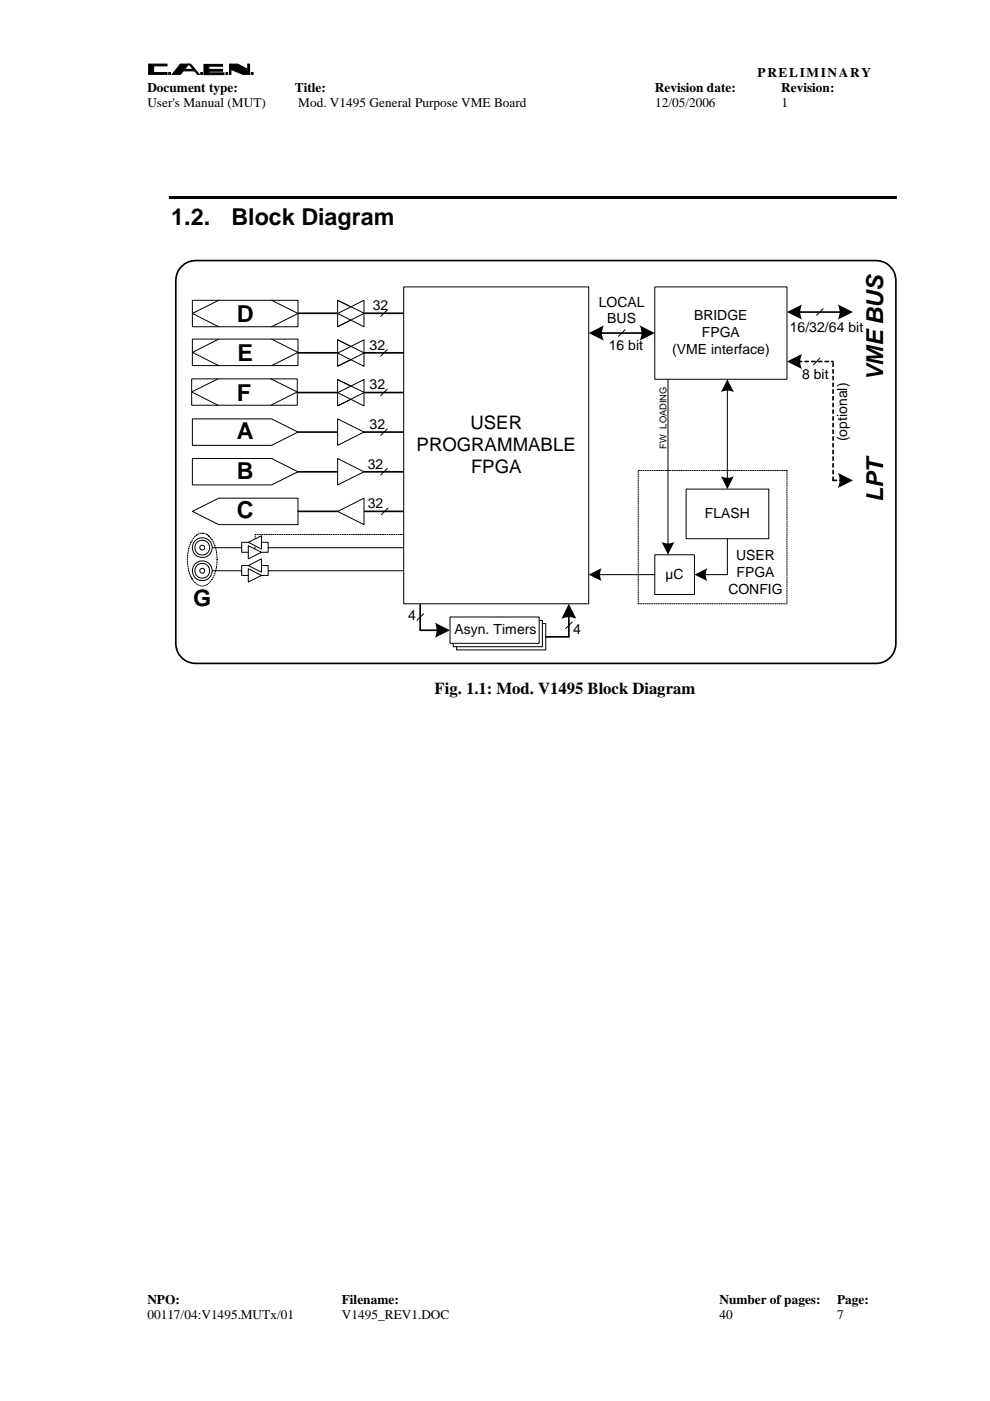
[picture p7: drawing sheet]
<svg xmlns="http://www.w3.org/2000/svg" width="210mm" height="297mm" viewBox="0 0 210 297" stroke-linecap="round" stroke-linejoin="round" font-family="sans-serif">
<g fill="#000" stroke="#000" stroke-width=".21">
<path d="M31.5 13.6h3.9v.4h-2.8v1.4h2.8v.4h-3.9z" fill-rule="evenodd"/>
<path d="M35.8 15.4h.4v.4h-.4z" fill-rule="evenodd"/>
<path d="M38.2 13.6h2.2l1.8 2.2h-.3l-1.9-2.2-1.8 2.2h-1.7z" fill-rule="evenodd"/>
<path d="M38.3 14.7h2.8v.3h-2.8z" fill-rule="evenodd"/>
<path d="M42.6 15.4h.3v.4h-.3z" fill-rule="evenodd"/>
<path d="M43.2 13.7h4v.3h-2.9v.7h2.9v.4h-2.9v.4h3.2v.3h-4.3z" fill-rule="evenodd"/>
<path d="M47.9 15.4h.4v.4h-.4z" fill-rule="evenodd"/>
<path d="M48.7 13.6h1.7l2.1 1.1v-1.1h.4v2.2h-1.4l-2.5-1.1v1.1h-.3z" fill-rule="evenodd"/>
<path d="M53.3 15.4h.4v.4h-.4z" fill-rule="evenodd"/>
</g>
<path d="M35.8 41.6h154.3v.6h-154.3z" fill="#000"/>
<path d="M38.5 56.5l1.3-.9 1.7-.4h144.2a4.2 4.2 0 0 1 4.2 4.3v77a4.2 4.2 0 0 1-4.2 4.2h-144.2a4.2 4.2 0 0 1-4.2-4.2v-77a4.3 4.3 0 0 1 1.2-3z" fill-rule="evenodd" fill="#fff" stroke="#000" stroke-width=".36"/>
<g fill="#fff" stroke="#000" stroke-width=".21">
<path d="M96.8 132.2h18.9v5.6h-18.9z" fill-rule="evenodd"/>
<path d="M96.1 131.5h18.9v5.6h-18.9z" fill-rule="evenodd"/>
<path d="M95.4 130.8h18.9v5.6h-18.9z" fill-rule="evenodd"/>
</g>
<g fill="none" stroke="#000" stroke-width=".21">
<path d="M54.1 115v.3M54.1 115.5v.2M54.1 116v.2M54.1 116.4v.1M54.1 113.3h.2M54.1 113.3h.1M54.1 113.6v.2M54.1 114.1v.2M54.1 114.5v.3M54.5 113.3h.3M55 113.3h.2M55.5 113.3h.2"/>
<path d="M56 113.3h.2M56.4 113.3h.3M56.9 113.3h.2M57.4 113.3h.2M57.8 113.3h.3M58.3 113.3h.3M58.8 113.3h.2M59.3 113.3h.2M59.8 113.3h.2M60.2 113.3h.3M60.7 113.3h.2M61.2 113.3h.2"/>
<path d="M61.7 113.3h.2M62.1 113.3h.3M62.6 113.3h.2M63.1 113.3h.2M63.5 113.3h.3M64 113.3h.3M64.5 113.3h.2M65 113.3h.2M65.4 113.3h.3M65.9 113.3h.2M66.4 113.3h.2M66.9 113.3h.2"/>
<path d="M67.4 113.3h.2M67.8 113.3h.3M68.3 113.3h.2M68.8 113.3h.2M69.2 113.3h.3M69.7 113.3h.3M70.2 113.3h.2M70.7 113.3h.2M71.1 113.3h.3M71.6 113.3h.2M72.1 113.3h.2M72.6 113.3h.2"/>
<path d="M73 113.3h.3M73.5 113.3h.2M74 113.3h.2M74.5 113.3h.2M74.9 113.3h.3M75.4 113.3h.2M75.9 113.3h.2M76.3 113.3h.3M76.8 113.3h.3M77.3 113.3h.2M77.8 113.3h.2M78.3 113.3h.2"/>
<path d="M78.7 113.3h.3M79.2 113.3h.2M79.7 113.3h.2M80.2 113.3h.2M80.6 113.3h.3M81.1 113.3h.2M81.6 113.3h.2M82 113.3h.3M82.5 113.3h.3M83 113.3h.2M83.5 113.3h.2M83.9 113.3h.3"/>
<path d="M84.4 113.3h.2M84.9 113.3h.2M85.4 113.3h.2"/>
</g>
<g fill="#fff" stroke="#000" stroke-width=".21">
<path d="M40.8 88.8h16.8l5.6 2.8-5.6 2.8h-16.8z" fill-rule="evenodd"/>
<path d="M40.8 97.2h16.8l5.6 2.8-5.6 2.8h-16.8z" fill-rule="evenodd"/>
<path d="M40.8 108.4l5.6-2.8h16.8v5.6h-16.8z" fill-rule="evenodd"/>
</g>
<path d="M63.2 91.6h8.4" fill="none" stroke="#000" stroke-width=".36"/>
<g fill="#fff" stroke="#000" stroke-width=".21">
<path d="M71.6 88.8l5.6 2.8-5.6 2.8z" fill-rule="evenodd"/>
<path d="M71.6 97.2l5.6 2.8-5.6 2.8z" fill-rule="evenodd"/>
<path d="M71.6 108.4l5.6-2.8v5.6z" fill-rule="evenodd"/>
</g>
<path d="M77.2 91.6h8.4M63.2 100h8.4M63.2 108.4h8.4M77.2 100h8.4M77.4 108.4h8.4" fill="none" stroke="#000" stroke-width=".36"/>
<path d="M82.1 90.9l-1.4 1.4M82.1 99.3l-1.4 1.4M82.3 107.7l-1.4 1.4" fill="none" stroke="#000" stroke-width=".21"/>
<g fill="#fff" stroke="#000" stroke-width=".21">
<path d="M52.6 115l2.8-1.4v2.8z" fill-rule="evenodd"/>
<path d="M52.6 115.7l2.8 1.4-2.8 1.4z" fill-rule="evenodd"/>
</g>
<path d="M42.9 116.1h8.3M52.6 115h-1.4v2.1h1.4M55.4 115h1.5v2.1h-1.5M56.9 116.1h28.6" fill="none" stroke="#000" stroke-width=".21"/>
<g fill="#fff" stroke="#000" stroke-width=".21">
<path d="M52.6 119.9l2.8-1.4v2.8z" fill-rule="evenodd"/>
<path d="M52.6 120.6l2.8 1.4-2.8 1.4z" fill-rule="evenodd"/>
<circle cx="42.9" cy="116.1" r="2.1"/>
<circle cx="42.9" cy="116.1" r="1.57"/>
<circle cx="42.9" cy="116.1" r=".53"/>
</g>
<path d="M52.6 119.9h-1.4v2.1h1.4M55.4 119.9h1.5v2.1h-1.5M42.9 121h8.3M56.9 121h28.6" fill="none" stroke="#000" stroke-width=".21"/>
<g fill="#fff" stroke="#000" stroke-width=".21">
<circle cx="42.9" cy="121" r="2.1"/>
<circle cx="42.9" cy="121" r="1.57"/>
<circle cx="42.9" cy="121" r=".53"/>
</g>
<path d="M77.2 74.8h8.4M77.2 66.4h8.4M77.2 83.2h8.4" fill="none" stroke="#000" stroke-width=".36"/>
<path d="M82.1 74.1l-1.4 1.4M82.1 65.7l-1.4 1.4M82.1 82.5l-1.4 1.4" fill="none" stroke="#000" stroke-width=".21"/>
<path d="M85.6 60.8h39.2v67.2h-39.2z" fill-rule="evenodd" fill="#fff" stroke="#000" stroke-width=".21"/>
<path d="M89.1 128.2v5.4h3.9M120.6 130.4v4.6h-4.9" fill="none" stroke="#000" stroke-width=".36"/>
<g fill="#000">
<path d="M92.2 132l3.2 1.6-3.2 1.6a3.6 3.6 0 0 0 0-3.2z" fill-rule="evenodd"/>
<path d="M120.6 128l1.6 3.2a3.4 3.4 0 0 0-3.2 0z" fill-rule="evenodd"/>
</g>
<path d="M89.8 130.1l-1.4 1.4M121.3 131.9l-1.4 1.4" fill="none" stroke="#000" stroke-width=".21"/>
<path d="M138.8 60.8h28.1v19.6h-28.1z" fill-rule="evenodd" fill="#fff" stroke="#000" stroke-width=".21"/>
<path d="M127.3 70.6h9.1M169.2 66.2h9.2" fill="none" stroke="#000" stroke-width=".36"/>
<g fill="#000">
<path d="M124.8 70.6l3.2-1.6a3.5 3.5 0 0 0 0 3.2z" fill-rule="evenodd"/>
<path d="M135.6 69l3.2 1.6-3.2 1.6a3.6 3.6 0 0 0 0-3.2z" fill-rule="evenodd"/>
<path d="M166.9 66.2l3.2-1.6a3.5 3.5 0 0 0 0 3.2z" fill-rule="evenodd"/>
<path d="M177.7 64.6l3.1 1.6-3.1 1.6a3.6 3.6 0 0 0 0-3.2z" fill-rule="evenodd"/>
</g>
<path d="M132.5 69.9l-1.4 1.4M174.5 65.4l-1.4 1.4" fill="none" stroke="#000" stroke-width=".21"/>
<g fill="#fff" stroke="#000" stroke-width=".21">
<path d="M145.5 103.7h17.5v10.5h-17.5z" fill-rule="evenodd"/>
<path d="M138.8 117.6h8.4v8.4h-8.4z" fill-rule="evenodd"/>
</g>
<g fill="none" stroke="#000" stroke-width=".21">
<path d="M173.8 75.9l-1.3 1.5M135.3 99.9v.3M135.4 99.8h.2M135.8 99.8h.3M136.3 99.8h.3M136.8 99.8h.2M137.3 99.8h.2M137.8 99.8h.2M138.2 99.8h.3M138.7 99.8h.2M139.2 99.8h.2M139.6 99.8h.3"/>
<path d="M140.1 99.8h.3M140.6 99.8h.2M141.1 99.8h.2M141.5 99.8h.3M141.6 80.4v35.1M142 99.8h.2M142.5 99.8h.2M143 99.8h.2M143.4 99.8h.3M143.9 99.8h.2M144.4 99.8h.2M144.9 99.8h.2"/>
<path d="M145.3 99.8h.3M145.8 99.8h.2M146.3 99.8h.2M146.7 99.8h.3M147.2 99.8h.3M147.7 99.8h.2M148.2 99.8h.2M148.7 99.8h.2M149.1 99.8h.3M149.6 99.8h.2M150.1 99.8h.2M150.6 99.8h.2"/>
<path d="M151 99.8h.3M151.5 99.8h.2M152 99.8h.2M152.4 99.8h.3M152.9 99.8h.3M153.4 99.8h.2M153.9 99.8h.2M154.2 82.5v19.2M154.3 99.8h.3M154.8 99.8h.2M155.3 99.8h.2M155.8 99.8h.2"/>
<path d="M156.2 99.8h.3M156.7 99.8h.3M157.2 99.8h.2M157.7 99.8h.2M158.1 99.8h.3M158.6 99.8h.3M159.1 99.8h.2M159.6 99.8h.2M160 99.8h.3M160.5 99.8h.2M161 99.8h.2M161.5 99.8h.2"/>
<path d="M161.9 99.8h.3M162.4 99.8h.2M162.9 99.8h.2M163.4 99.8h.2M163.8 99.8h.3M164.3 99.8h.2M164.8 99.8h.2M165.2 99.8h.3M165.7 99.8h.3M166.2 99.8h.2M166.7 99.8h.2M39.7 118.5v.3"/>
<path d="M39.8 118.1v.2M39.8 119v.3M39.8 119.5v.2M39.8 117.6v.2M39.8 120l.1 .2M39.9 117.1l-.1 .2M39.9 116.6v.3M40.1 116.2l-.1 .2M40.2 115.7l-.1 .2M40.4 115.3l-.1 .2M40.6 114.9l-.2 .2M40.8 114.4l-.1 .3"/>
<path d="M41.1 114.1l-.2 .1M41.4 113.7l-.2 .2M41.8 113.4l-.2 .2M42.2 113.2l-.2 .1M42.4 113.1h.3M42.9 113.1h.2M43.4 113.1l.2 .1M43.8 113.3l.2 .1M44.2 113.6l.2 .1M44.6 113.9l.1 .2M44.9 114.3l.1 .2M45.1 114.7l.1 .2"/>
<path d="M45.3 115.1l.1 .3M45.5 115.6l.1 .2M45.6 116.1l.1 .2M45.8 116.5v.3M45.9 117v.2M46 117.5v.2M46 117.9v.3M46 119.1v.2M46 119.5v.3M46 118.4v.4M135.3 100.4v.2M135.3 100.9v.2"/>
<path d="M135.3 101.4v.2M135.3 101.8v.3M135.3 102.3v.2M135.3 102.8v.2M135.3 103.3v.2M135.3 103.7v.3M135.3 104.2v.2M135.3 104.7v.2M135.3 105.2v.2M135.3 105.6v.3M135.3 106.1v.2M135.3 106.6v.2"/>
<path d="M135.3 107v.3M135.3 107.5v.3M135.3 108v.2M135.3 108.5v.2M135.3 108.9v.3M135.3 109.4v.2M135.3 109.9v.2M135.3 110.4v.2M135.3 110.8v.3M135.3 111.3v.2M135.3 111.8v.2M135.3 112.3v.2"/>
<path d="M135.3 112.7v.3M135.3 113.2v.3M135.3 113.7v.2M135.3 114.2v.2M135.3 114.6v.3M135.3 115.1v.2M135.3 115.6v.2M135.3 116.1v.2M135.3 116.5v.3M135.3 117v.2M135.3 117.5v.2M135.3 117.9v.3"/>
<path d="M135.3 118.4v.3M135.3 118.9v.2M135.3 119.4v.2M135.3 119.8v.3M154.2 114.2v7.6h-4.9M166.9 100.1v.2M166.9 100.5v.3M166.9 101v.2M166.9 101.5v.2M166.9 102v.2M166.9 102.4v.3M166.9 102.9v.2"/>
<path d="M166.9 103.4v.2M166.9 103.8v.3M166.9 104.3v.3M166.9 104.8v.2M166.9 105.3v.2M166.9 105.7v.3M166.9 106.2v.2M166.9 106.7v.2M166.9 107.2v.2M166.9 107.6v.3M166.9 108.1v.3M166.9 108.6v.2"/>
<path d="M166.9 109.1v.2M166.9 109.5v.3M166.9 110v.2M166.9 110.5v.2M166.9 111v.2M166.9 111.4v.3M166.9 111.9v.2M166.9 112.4v.2M166.9 112.9v.2M166.9 113.3v.3M166.9 113.8v.2M166.9 114.3v.2"/>
<path d="M166.9 114.7v.3M166.9 115.2v.3M166.9 115.7v.2M166.9 116.2v.2M166.9 116.6v.3M166.9 117.1v.2M166.9 117.6v.2M166.9 118.1v.2M166.9 118.5v.3M166.9 119v.3M166.9 119.5v.2M166.9 120v.2"/>
<path d="M39.9 120.4v.3M40 120.9l.1 .3M40.1 121.4l.1 .2M40.3 121.8l.1 .2M40.4 122.2l.2 .2M40.7 122.7l.1 .2M41 123.1l.1 .2M41.3 123.5l.1 .1M41.6 123.8l.2 .1M42 124l.2 .1M42.4 124.2h.3M43.2 124.2l-.3 .1"/>
<path d="M43.6 124.1l-.2 .1M44 123.9l-.2 .1M44.4 123.5l-.2 .2M44.7 123.2l-.1 .2M45 122.7l-.1 .3M45.2 122.3l-.1 .2M45.4 121.9l-.1 .2M45.6 121.5l-.1 .2M45.7 121v.2M45.8 120.5v.2M45.9 120v.3M126.9 121.8h11.9"/>
<path d="M135.3 127.9l.3 .1M135.3 120.3v.3M135.3 120.8v.2M135.3 121.3v.2M135.3 121.8v.2M135.3 122.2v.2M135.3 122.7v.2M135.3 123.2v.2M135.3 123.6v.3M135.3 124.1v.3M135.3 124.6v.2M135.3 125.1v.2"/>
<path d="M135.3 125.5v.3M135.3 126v.2M135.3 126.5v.2M135.3 127v.2M135.3 127.4v.3M135.8 128h.2M136.3 128h.2M136.7 128h.3M137.2 128h.3M137.7 128h.2M138.2 128h.2M138.6 128h.3"/>
<path d="M139.1 128h.2M139.6 128h.2M140.1 128h.2M140.5 128h.3M141 128h.2M141.5 128h.2M141.9 128h.3M142.4 128h.3M142.9 128h.2M143.4 128h.2M143.8 128h.3M144.3 128h.3"/>
<path d="M144.8 128h.2M145.3 128h.2M145.8 128h.2M146.2 128h.3M146.7 128h.2M147.2 128h.2M147.6 128h.3M148.1 128h.3M148.6 128h.2M149.1 128h.2M149.5 128h.3M150 128h.3"/>
<path d="M150.5 128h.2M151 128h.2M151.4 128h.3M151.9 128h.2M152.4 128h.2M152.9 128h.2M153.3 128h.3M153.8 128h.3M154.3 128h.2M154.7 128h.3M155.2 128h.3M155.7 128h.2"/>
<path d="M156.2 128h.2M156.7 128h.2M157.1 128h.3M157.6 128h.2M158.1 128h.2M158.6 128h.2M159 128h.3M159.5 128h.2M160 128h.2M160.4 128h.3M160.9 128h.3M161.4 128h.2"/>
<path d="M161.9 128h.2M162.3 128h.3M162.8 128h.3M163.3 128h.2M163.8 128h.2M164.3 128h.2M164.7 128h.3M165.2 128h.2M165.7 128h.2M166.1 128h.3M166.6 128h.3M166.9 120.4v.3"/>
<path d="M166.9 120.9v.3M166.9 121.4v.2M166.9 121.9v.2M166.9 122.3v.3M166.9 122.8v.2M166.9 123.3v.2M166.9 123.8v.2M166.9 124.2v.3M166.9 124.7v.2M166.9 125.2v.2M166.9 125.6v.3M166.9 126.1v.3"/>
<path d="M166.9 126.6v.2M166.9 127.1v.2M166.9 127.6v.2"/>
</g>
<g fill="#000">
<path d="M166.9 76.6l3.2-1.6a3.5 3.5 0 0 0 0 3.3z" fill-rule="evenodd"/>
<path d="M154.2 80.4l1.4 2.7-1.4-.3-1.3 .3z" fill-rule="evenodd"/>
<path d="M140.3 114.9l1.3 .3 1.4-.3-1.4 2.7z" fill-rule="evenodd"/>
<path d="M152.9 101l1.3 .3 1.4-.3-1.4 2.7z" fill-rule="evenodd"/>
<path d="M177.7 100.3l3.1 1.6-3.1 1.6 .2-.6a3.5 3.5 0 0 0-.2-2.6z" fill-rule="evenodd"/>
<path d="M124.8 121.8l2.8-1.3-.4 1.3 .4 1.4z" fill-rule="evenodd"/>
<path d="M147.2 121.8l2.8-1.3-.4 1.3 .4 1.4z" fill-rule="evenodd"/>
</g>
<g fill="none" stroke="#000" stroke-width=".36">
<path d="M63.2 74.8h8.4M63.2 66.4h8.4M169.2 76.6h.8M170.7 76.6h.7M172.1 76.6h.7M173.5 76.6h.7M174.9 76.6h.8M176.4 76.6h.2M176.6 77v.7M176.6 78.4v.7M176.6 79.8v.7M63.2 83.2h8.4"/>
<path d="M176.6 81.2v.8M176.6 82.7v.7M176.6 84.1v.7M176.6 85.5v.7M176.6 86.9v.7M176.6 88.3v.8M176.6 89.8v.7M176.6 91.2v.7M176.6 92.6v.7M176.6 94v.7M176.6 95.5v.7M176.6 96.9v.7"/>
<path d="M176.6 98.3v.7M176.6 99.7v.7M176.6 101.2v.7h.8M178.1 101.9h.3"/>
</g>
<path d="M40.8 63.7h22.4v5.6h-22.4z" fill-rule="evenodd" fill="#fff" stroke="#000" stroke-width=".21"/>
<path d="M46.4 63.7l-5.6 2.8 5.6 2.8M57.6 63.7l5.6 2.8-5.6 2.8" fill="none" stroke="#000" stroke-width=".21"/>
<path d="M40.8 71.9h22.4v5.6h-22.4z" fill-rule="evenodd" fill="#fff" stroke="#000" stroke-width=".21"/>
<path d="M46.4 71.9l-5.6 2.8 5.6 2.8M57.6 71.9l5.6 2.8-5.6 2.8" fill="none" stroke="#000" stroke-width=".21"/>
<path d="M40.6 80.3h22.4v5.6h-22.4z" fill-rule="evenodd" fill="#fff" stroke="#000" stroke-width=".21"/>
<path d="M46.2 80.3l-5.6 2.8 5.6 2.8M57.4 80.3l5.6 2.8-5.6 2.8" fill="none" stroke="#000" stroke-width=".21"/>
<g fill="#fff" stroke="#000" stroke-width=".21">
<path d="M71.6 72.1l5.6 2.8-5.6 2.8z" fill-rule="evenodd"/>
<path d="M71.6 74.9l5.6-2.8v5.6z" fill-rule="evenodd"/>
</g>
<path d="M71.6 72.1l5.6 2.7M77.2 74.9l-5.4 2.7" fill="none" stroke="#000" stroke-width=".21"/>
<g fill="#fff" stroke="#000" stroke-width=".21">
<path d="M71.6 63.7l5.6 2.8-5.6 2.8z" fill-rule="evenodd"/>
<path d="M71.6 66.5l5.6-2.8v5.6z" fill-rule="evenodd"/>
</g>
<path d="M71.6 63.7l5.6 2.7M77.2 66.5l-5.4 2.7" fill="none" stroke="#000" stroke-width=".21"/>
<g fill="#fff" stroke="#000" stroke-width=".21">
<path d="M71.6 80.5l5.6 2.7-5.6 2.9z" fill-rule="evenodd"/>
<path d="M71.6 83.2l5.6-2.7v5.6z" fill-rule="evenodd"/>
</g>
<path d="M71.6 80.5l5.6 2.7M77.2 83.2l-5.4 2.8" fill="none" stroke="#000" stroke-width=".21"/>
<g font-size="4.9">
<text x="36.3" y="47.8">1.2.</text>
<text x="49.1" y="47.8">Block Diagram</text>
<text x="50.2" y="68.2">D</text>
<text x="50.4" y="76.6">E</text>
<text x="187.2" y="80.9" transform="rotate(-90 187.2 80.9)">VME BUS</text>
<text x="50.2" y="85">F</text>
<text x="50.2" y="93.1">A</text>
<text x="50.2" y="101.5">B</text>
<text x="187.2" y="106.5" transform="rotate(-90 187.2 106.5)">LPT</text>
<text x="50.2" y="109.9">C</text>
<text x="41" y="128.5">G</text>
</g>
<g font-size="3.9">
<text x="88.3" y="95.6">PROGRAMMABLE</text>
<text x="99.7" y="90.9">USER</text>
<text x="99.9" y="100.4">FPGA</text>
</g>
<text font-size="3.5" x="92.1" y="147.2">Fig. 1.1: Mod. V1495 Block Diagram</text>
<g font-size="3">
<text x="79.1" y="65.7">32</text>
<text x="127" y="65">LOCAL</text>
<text x="128.8" y="68.6">BUS</text>
<text x="147.2" y="67.9">BRIDGE</text>
<text x="148.8" y="71.5">FPGA</text>
<text x="167.4" y="70.4">16/32/64 bit</text>
<text x="78.3" y="74.1">32</text>
<text x="129.1" y="74.1">16 bit</text>
<text x="142.5" y="75">(VME interface)</text>
<text x="78.3" y="82.5">32</text>
<text x="170.1" y="80.3">8 bit</text>
<text x="78.3" y="90.9">32</text>
<text x="179.6" y="93.5" transform="rotate(-90 179.6 93.5)">(optional)</text>
<text x="78" y="99.3">32</text>
<text x="78" y="107.7">32</text>
<text x="149.5" y="109.9">FLASH</text>
<text x="156.1" y="118.7">USER</text>
<text x="141.1" y="122.7">µC</text>
<text x="154.4" y="125.9">CONFIG</text>
<text x="156.1" y="122.3">FPGA</text>
<text x="86.5" y="131.5">4</text>
<text x="96.4" y="134.5">Asyn. Timers</text>
<text x="121.5" y="134.5">4</text>
</g>
<g font-size="2.8">
<text x="160.6" y="16.3">PRELIMINARY</text>
<text x="31.2" y="19.6">Document type:</text>
<text x="31.2" y="22.7">User's Manual (MUT)</text>
<text x="62.5" y="19.6">Title:</text>
<text x="63.2" y="22.7">Mod. V1495 General Purpose VME Board</text>
<text x="138.9" y="19.6">Revision date:</text>
<text x="138.9" y="22.7">12/05/2006</text>
<text x="165.6" y="19.6">Revision:</text>
<text x="165.7" y="22.7">1</text>
<text x="31.2" y="276.5">NPO:</text>
<text x="31.2" y="279.7">00117/04:V1495.MUTx/01</text>
<text x="72.5" y="279.7">V1495_REV1.DOC</text>
<text x="72.5" y="276.5">Filename:</text>
<text x="152.5" y="279.7">40</text>
<text x="152.5" y="276.5">Number of pages:</text>
<text x="177.5" y="276.5">Page:</text>
<text x="177.5" y="279.7">7</text>
</g>
<text font-size="2" x="141.3" y="95.2" transform="rotate(-90 141.3 95.2)">FW LOADING</text>
</svg>
